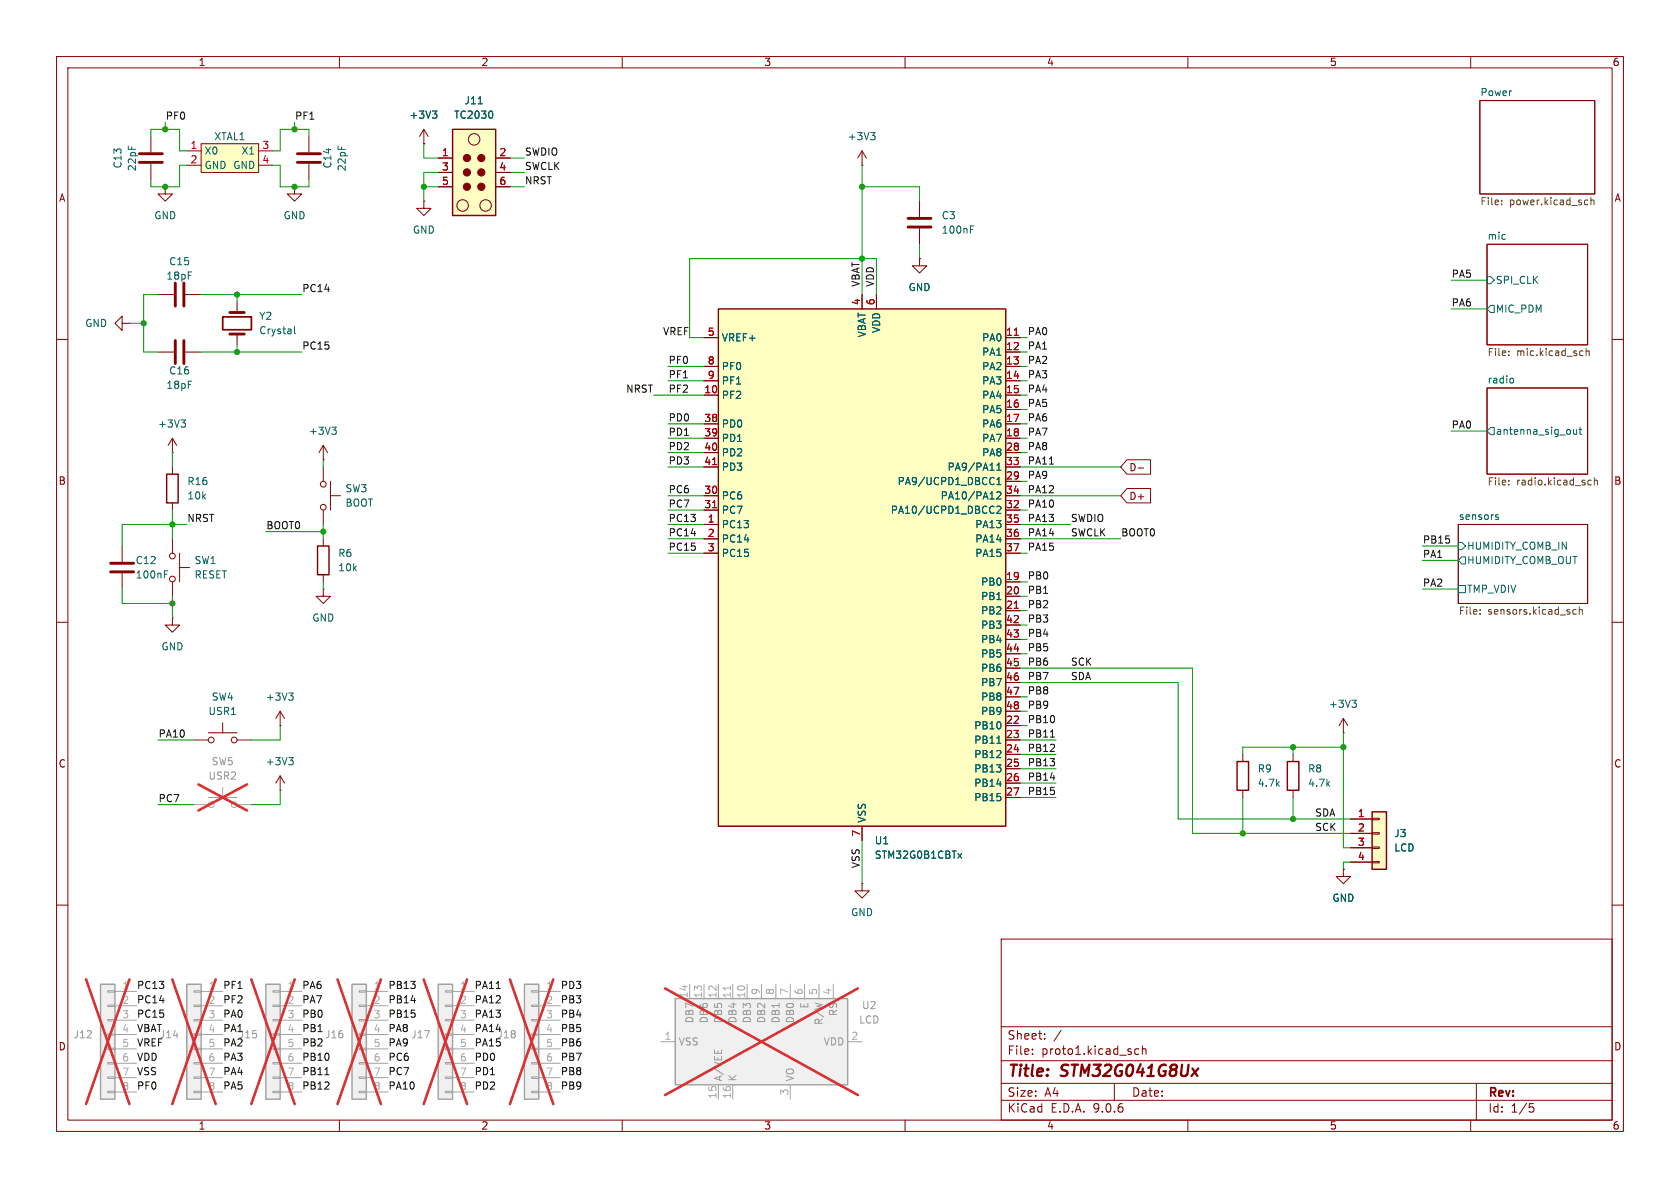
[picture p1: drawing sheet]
<svg xmlns="http://www.w3.org/2000/svg" width="297mm" height="210mm" viewBox="0 0 297 210" stroke-linecap="round" stroke-linejoin="round" font-family="sans-serif">
<g fill="none" stroke="#840000" stroke-width=".18">
<path d="M10 10h277v190h-277zM12 12h273v186h-273zM60 10v2M110 10v2M160 10v2M210 10v2M260 10v2M261.6 17.8h20.3v16.5h-20.3zM262.9 43.2h17.8v17.8h-17.8zM10 60h2M262.9 68.6h17.8v15.2h-17.8zM285 60h2"/>
<path d="M30.5 82.6v1.2M30.5 88.9v1.3M30.5 95.3v2.5M31.7 97.8v5.1M57.1 82.6v2.5M57.1 90.2v2.5M57.1 95.3v1.2M58.4 87.6h1.8M58.4 85.1v5.1M257.8 92.7h22.9v14h-22.9zM10 110h2M30.5 102.9v2.5"/>
<path d="M31.7 100.3h1.8M57.1 101.6v1.3M285 110h2M10 160h2M177 166h108v32h-108zM285 160h2M60 198v2M110 198v2M160 198v2M177 194.5h108M177 191.5h108M177 187.5h108"/>
<path d="M177 181.5h108M182.5 186.3v.1M182.5 185.5v.1M184.7 183.6v.1M184.7 182.8v.1M187.6 182.1l-1.3 2M197 191.5v3M201.3 185.5l-.4-.1-.3 .3v.4l.1 .2h.6M202 185.5l.2-.1 .3 .1 .1 .9M202 184.9v1.5M210 198v2M260 198v2"/>
<path d="M261 191.5v6.5M270.4 195.1h.7M270.5 195.7h.4l.3 .3-.2 .5-.5 .1"/>
<circle cx="30.5" cy="98.3" r=".51"/>
<circle cx="57.2" cy="89.7" r=".51"/>
<circle cx="57.2" cy="85.6" r=".51"/>
<circle cx="30.5" cy="102.4" r=".51"/>
</g>
<g fill="none" stroke="#006464" stroke-width=".18">
<path d="M262.9 48.9h.6l.7 .6-.7 .7h-.6zM263.5 54h.7v1.2h-.7l-.6-.6zM263.5 75.6h.7v1.2h-.7l-.6-.6zM267.3 66.9l.3 .2v.4l-.3 .2M278.2 75.9v.8l.3 .1 .2-.1M278.7 75.9v.9M279.1 75.9h.5M279.3 75.5v1.1l.3 .2M257.8 95.9h.6l.7 .6-.7 .7h-.6zM257.8 99.1l.6-.7h.7v1.3h-.7zM264.4 91.4l.5 .2v.2h-.4M264.4 91h.5"/>
<path d="M257.8 103.5h1.3v1.3h-1.3z"/>
</g>
<g fill="none" stroke="#725600" stroke-width=".18">
<path d="M265.5 36.1v.1M265.5 35.4v.1M280.3 35.4h.4M280.7 36.1l-.4 .1M281.3 35.5l.1-.1h.3l.1 .8M281.3 34.9v1.3M266.7 62.1v.1M266.7 62.7v.2M279.5 62l.4 .1M279.9 62.8l-.4 .1M280.4 62.1l.2-.1 .3 .1 .1 .8M280.4 61.6v1.3"/>
<path d="M266.7 85.6v.1M266.7 84.9v.2M280.8 85.7h.5M280.8 84.9h.5M281.9 85l.1-.1h.3l.1 .8M281.9 84.5v1.2M261.7 108.5v.1M261.7 107.8v.1M278 108.3l.3 .3 .4-.1M278.7 107.8l-.4-.1-.3 .3M279.2 107.9l.2-.2 .3 .1v.8M279.2 107.3v1.3"/>
</g>
<path d="M29.5 83.8h2v5.1h-2zM56.1 96.5h2.1v5.1h-2.1z" fill="none" stroke="#840000" stroke-width=".25"/>
<path d="M77.5 174h2.5v20.3h-2.5z" fill="#f0f0f0"/>
<path d="M77.5 174h2.5v20.3h-2.5z" fill="none" stroke="#a1a1a1" stroke-width=".25"/>
<g fill="none" stroke="#a1a1a1" stroke-width=".18">
<path d="M78.7 175.1h1.3v.3h-1.3zM78.7 177.7h1.3v.2h-1.3zM80 175.3h3.8M80 177.8h3.8M78.7 180.2h1.3v.3h-1.3zM78.7 182.8h1.3v.2h-1.3zM78.7 185.3h1.3v.2h-1.3zM78.7 187.8h1.3v.3h-1.3zM78.7 190.4h1.3v.2h-1.3zM78.7 192.9h1.3v.3h-1.3zM80 180.3h3.8M80 182.9h3.8"/>
<path d="M80 185.4h3.8M80 188h3.8M80 190.5h3.8M80 193h3.8"/>
</g>
<path d="M74.9 173.1l7.7 22.1M82.6 173.1l-7.7 22.1" fill="none" stroke="#e12e31" stroke-width=".46"/>
<path d="M227.6 134.6h2v5.1h-2z" fill="none" stroke="#840000" stroke-width=".25"/>
<path d="M228.6 133.4v1.2M228.6 139.7v1.3M237.5 129.5h.1M237.5 127l-.8 1.3M237.5 127l.8 1.3M237.5 127v2.5" fill="none" stroke="#840000" stroke-width=".18"/>
<path d="M239 123.8h.8l-.4 .5M239.5 124.3l.3 .2v.3l-.3 .2" fill="none" stroke="#006464" stroke-width=".18"/>
<path d="M242.6 143.5h2.5v10.2h-2.5z" fill="#ffffc2"/>
<path d="M218.7 134.6h2v5.1h-2zM242.6 143.5h2.5v10.2h-2.5z" fill="none" stroke="#840000" stroke-width=".25"/>
<g fill="none" stroke="#840000" stroke-width=".18">
<path d="M21.6 96.5v2.8M21.6 101.3v2.8M30.5 109.2v1.3h1.2l-1.2 1.3-1.3-1.3h1.3M30.5 109.2h.1M57.1 104.1v1.3h1.3l-1.3 1.3-1.2-1.3h1.2M57.1 104.1h.1M219.7 133.4v1.2M219.7 139.7v1.3M238.8 144.8h3.8M238.8 147.3h3.8M238.8 149.9h3.8M238.8 152.4h3.8"/>
<path d="M242.6 144.7h1.2v.2h-1.2zM242.6 147.2h1.2v.2h-1.2zM242.6 149.7h1.2v.3h-1.2zM242.6 152.3h1.2v.2h-1.2z"/>
</g>
<path d="M19.6 99.6h4M19.6 101.1h4" fill="none" stroke="#840000" stroke-width=".51"/>
<path d="M29.1 101.5h.4M29.1 100.9h.6" fill="none" stroke="#006464" stroke-width=".18"/>
<path d="M92.7 174h2.5v20.3h-2.5z" fill="#f0f0f0"/>
<path d="M92.7 174h2.5v20.3h-2.5z" fill="none" stroke="#a1a1a1" stroke-width=".25"/>
<g fill="none" stroke="#a1a1a1" stroke-width=".18">
<path d="M94 175.1h1.2v.3h-1.2zM94 177.7h1.2v.2h-1.2zM95.2 175.3h3.9M95.2 177.8h3.9M94 180.2h1.2v.3h-1.2zM94 182.8h1.2v.2h-1.2zM94 185.3h1.2v.2h-1.2zM94 187.8h1.2v.3h-1.2zM94 190.4h1.2v.2h-1.2zM94 192.9h1.2v.3h-1.2zM95.2 180.3h3.9M95.2 182.9h3.9"/>
<path d="M95.2 185.4h3.9M95.2 188h3.9M95.2 190.5h3.9M95.2 193h3.9"/>
</g>
<path d="M90.1 173.1l7.7 22.1M97.8 173.1l-7.7 22.1" fill="none" stroke="#e12e31" stroke-width=".46"/>
<path d="M24.6 28.7h4.1M24.6 27.2h4.1M52.6 28.7h4M52.6 27.2h4" fill="none" stroke="#840000" stroke-width=".51"/>
<g fill="none" stroke="#840000" stroke-width=".18">
<path d="M26.7 24.1v2.8M26.7 29v2.8M52.1 33v1.3h1.2l-1.2 1.3-1.3-1.3h1.3M52.1 33h.1M54.6 24.1v2.8M54.6 29v2.8M74.9 25.4h.1M74.9 35.6v1.2h1.3l-1.3 1.3-1.2-1.3h1.2M74.9 35.6h.1M74.9 22.9l-.7 1.2M74.9 22.9l.8 1.2M74.9 22.9v2.5"/>
<path d="M237.5 153.7v1.2h1.3l-1.3 1.3-1.3-1.3h1.3M237.5 153.7h.1"/>
</g>
<path d="M76.4 19.6h.8l-.4 .5M77 20.1l.2 .3v.3l-.2 .2" fill="none" stroke="#006464" stroke-width=".18"/>
<path d="M80 22.9h7.6v15.2h-7.6z" fill="#ffffc2"/>
<path d="M80 22.9h7.6v15.2h-7.6z" fill="none" stroke="#840000" stroke-width=".25"/>
<g fill="none" stroke="#840000" stroke-width=".18">
<path d="M77.5 27.9h2.5M77.5 30.5h2.5M77.5 33h2.5M87.6 27.9h2.6M87.6 30.5h2.6M87.6 33h2.6"/>
<circle cx="81.8" cy="36.3" r="1.02"/>
<circle cx="83.8" cy="24.6" r="1.02"/>
<circle cx="85.9" cy="36.3" r="1.02"/>
</g>
<g fill="#840000" stroke="#840000" stroke-width=".18">
<circle cx="82.5" cy="27.9" r=".63"/>
<circle cx="82.5" cy="30.5" r=".63"/>
<circle cx="82.5" cy="33" r=".63"/>
<circle cx="85.1" cy="27.9" r=".63"/>
<circle cx="85.1" cy="30.5" r=".63"/>
<circle cx="85.1" cy="33" r=".63"/>
</g>
<path d="M84.5 18.4h.8M87 19.8l.1 .3-.1 .7" fill="none" stroke="#006464" stroke-width=".18"/>
<path d="M17.8 174h2.5v20.3h-2.5z" fill="#f0f0f0"/>
<path d="M17.8 174h2.5v20.3h-2.5z" fill="none" stroke="#a1a1a1" stroke-width=".25"/>
<g fill="none" stroke="#a1a1a1" stroke-width=".18">
<path d="M39.4 139.2v1.8M34.3 142.2h2.5M36.8 141h5.1M41.9 142.2h2.5M19 175.1h1.3v.3h-1.3zM19 177.7h1.3v.2h-1.3zM20.3 175.3h3.8M20.3 177.8h3.8M19 180.2h1.3v.3h-1.3zM19 182.8h1.3v.2h-1.3zM19 185.3h1.3v.2h-1.3zM19 187.8h1.3v.3h-1.3z"/>
<path d="M19 190.4h1.3v.2h-1.3zM19 192.9h1.3v.3h-1.3zM20.3 180.3h3.8M20.3 182.9h3.8M20.3 185.4h3.8M20.3 188h3.8M20.3 190.5h3.8M20.3 193h3.8"/>
<circle cx="37.3" cy="142.2" r=".51"/>
<circle cx="41.4" cy="142.2" r=".51"/>
</g>
<path d="M35.1 138.7l8.6 4.6M43.7 138.7l-8.6 4.6M15.2 173.1l7.7 22.1M22.9 173.1l-7.7 22.1" fill="none" stroke="#e12e31" stroke-width=".46"/>
<path d="M49.5 139.7h.1M49.5 137.2l-.7 1.2M49.5 137.2l.8 1.2M49.5 137.2v2.5" fill="none" stroke="#840000" stroke-width=".18"/>
<path d="M51 133.9h.8l-.4 .5M51.6 134.4l.2 .3v.3l-.2 .2" fill="none" stroke="#006464" stroke-width=".18"/>
<path d="M47 174h2.5v20.3h-2.5z" fill="#f0f0f0"/>
<path d="M47 174h2.5v20.3h-2.5z" fill="none" stroke="#a1a1a1" stroke-width=".25"/>
<g fill="none" stroke="#a1a1a1" stroke-width=".18">
<path d="M48.3 175.1h1.2v.3h-1.2zM48.3 177.7h1.2v.2h-1.2zM49.5 175.3h3.8M49.5 177.8h3.8M48.3 180.2h1.2v.3h-1.2zM48.3 182.8h1.2v.2h-1.2zM48.3 185.3h1.2v.2h-1.2zM48.3 187.8h1.2v.3h-1.2zM48.3 190.4h1.2v.2h-1.2zM48.3 192.9h1.2v.3h-1.2zM49.5 180.3h3.8M49.5 182.9h3.8"/>
<path d="M49.5 185.4h3.8M49.5 188h3.8M49.5 190.5h3.8M49.5 193h3.8"/>
</g>
<path d="M44.4 173.1l7.7 22.1M52.1 173.1l-7.7 22.1" fill="none" stroke="#e12e31" stroke-width=".46"/>
<path d="M160.5 38.6h4.1M160.5 40.1h4.1" fill="none" stroke="#840000" stroke-width=".51"/>
<path d="M162.6 35.6v2.8M162.6 40.4v2.8" fill="none" stroke="#840000" stroke-width=".18"/>
<path d="M171.6 39.9h.6M171.6 40.6h.4" fill="none" stroke="#006464" stroke-width=".18"/>
<path d="M33 174h2.6v20.3h-2.6z" fill="#f0f0f0"/>
<path d="M33 174h2.6v20.3h-2.6z" fill="none" stroke="#a1a1a1" stroke-width=".25"/>
<g fill="none" stroke="#a1a1a1" stroke-width=".18">
<path d="M34.3 175.1h1.3v.3h-1.3zM34.3 177.7h1.3v.2h-1.3zM35.6 175.3h3.8M35.6 177.8h3.8M34.3 180.2h1.3v.3h-1.3zM34.3 182.8h1.3v.2h-1.3zM34.3 185.3h1.3v.2h-1.3zM34.3 187.8h1.3v.3h-1.3zM34.3 190.4h1.3v.2h-1.3zM34.3 192.9h1.3v.3h-1.3zM35.6 180.3h3.8M35.6 182.9h3.8"/>
<path d="M35.6 185.4h3.8M35.6 188h3.8M35.6 190.5h3.8M35.6 193h3.8"/>
</g>
<path d="M30.5 173.1l7.6 22.1M38.1 173.1l-7.6 22.1" fill="none" stroke="#e12e31" stroke-width=".46"/>
<path d="M162.6 45.7v1.3h1.2l-1.2 1.3-1.3-1.3h1.3M162.6 45.7h.1" fill="none" stroke="#840000" stroke-width=".18"/>
<path d="M62.2 174h2.6v20.3h-2.6z" fill="#f0f0f0"/>
<path d="M62.2 174h2.6v20.3h-2.6z" fill="none" stroke="#a1a1a1" stroke-width=".25"/>
<g fill="none" stroke="#a1a1a1" stroke-width=".18">
<path d="M63.5 175.1h1.3v.3h-1.3zM63.5 177.7h1.3v.2h-1.3zM64.8 175.3h3.8M64.8 177.8h3.8M63.5 180.2h1.3v.3h-1.3zM63.5 182.8h1.3v.2h-1.3zM63.5 185.3h1.3v.2h-1.3zM63.5 187.8h1.3v.3h-1.3zM63.5 190.4h1.3v.2h-1.3zM63.5 192.9h1.3v.3h-1.3zM64.8 180.3h3.8M64.8 182.9h3.8"/>
<path d="M64.8 185.4h3.8M64.8 188h3.8M64.8 190.5h3.8M64.8 193h3.8"/>
</g>
<path d="M59.7 173.1l7.6 22.1M67.3 173.1l-7.6 22.1" fill="none" stroke="#e12e31" stroke-width=".46"/>
<path d="M21.6 57.2v-1.3l-1.3 1.3 1.3 1.2v-1.2h1.3M22.9 57.2h.1" fill="none" stroke="#840000" stroke-width=".18"/>
<path d="M35.6 25.4h10.1v5.1h-10.1z" fill="#ffffc2"/>
<g fill="none" stroke="#840000" stroke-width=".18">
<path d="M33 26.7h2.6M33 29.2h2.6M35.6 25.4h10.1v5.1h-10.1zM45.7 26.7h2.6M45.7 29.2h2.6M152.4 29.2h.1M152.4 26.7l-.8 1.2M152.4 26.7l.8 1.2M152.4 26.7v2.5M27.9 52.1h2.8M32.8 52.1h2.8M41.9 53.3v1.9"/>
<path d="M41.9 59.1v1.9"/>
</g>
<path d="M31 50v4.1M32.5 50v4.1M40.6 59.1h2.6M40.6 55.2h2.6" fill="none" stroke="#840000" stroke-width=".51"/>
<path d="M39.4 56h5v2.3h-5z" fill="none" stroke="#840000" stroke-width=".3"/>
<path d="M153.9 23.4h.8l-.4 .5M154.5 23.9l.2 .3v.3l-.2 .2M52.1 57.7v1.1l.1 .2" fill="none" stroke="#006464" stroke-width=".18"/>
<path d="M127 54.6h50.8v91.5h-50.8z" fill="#ffffc2"/>
<path d="M127 54.6h50.8v91.5h-50.8z" fill="none" stroke="#840000" stroke-width=".25"/>
<g fill="none" stroke="#840000" stroke-width=".18">
<path d="M29.2 33v1.3h1.3l-1.3 1.3-1.3-1.3h1.3M29.2 33h.1M124.5 59.7h2.5M152.4 52.1v2.5M154.9 52.1v2.5M177.8 59.7h2.5M124.5 64.8h2.5M124.5 67.3h2.5M124.5 69.9h2.5M124.5 74.9h2.5M124.5 77.5h2.5M177.8 64.8h2.5"/>
<path d="M177.8 67.3h2.5M177.8 69.9h2.5M177.8 74.9h2.5M177.8 77.5h2.5M177.8 62.2h2.5M177.8 72.4h2.5M124.5 80h2.5M124.5 82.6h2.5M124.5 87.6h2.5M124.5 90.2h2.5M124.5 92.7h2.5M124.5 95.3h2.5"/>
<path d="M124.5 97.8h2.5M177.8 80h2.5M177.8 82.6h2.5M177.8 87.6h2.5M177.8 90.2h2.5M177.8 92.7h2.5M177.8 95.3h2.5M177.8 97.8h2.5M177.8 85.1h2.5M177.8 102.9h2.5M177.8 105.4h2.5M177.8 108h2.5"/>
<path d="M177.8 110.5h2.5M177.8 113h2.5M177.8 115.6h2.5M177.8 118.1h2.5M177.8 120.7h2.5M177.8 123.2h2.5M177.8 125.7h2.5M177.8 128.3h2.5M177.8 130.8h2.5M177.8 133.4h2.5M177.8 135.9h2.5M177.8 138.4h2.5"/>
<path d="M152.4 146.1v2.5M177.8 141h2.5"/>
</g>
<path d="M179.3 59.3h.7M126 82.1h.7M126 89.8h.7M179.3 107.5h.7" fill="none" stroke="#a90000" stroke-width=".18"/>
<g fill="none" stroke="#006464" stroke-width=".18">
<path d="M175.5 84.4l.2 .1M175.7 89.5v.1M175.7 85.5l-.2 .2M175.7 90.6v.1M176.2 83.1h.7M176.2 82.2l.4-.3v1.2M176.2 84.8l.4-.4v1.3M176.2 85.7h.7M176.2 87.1l.5-.2 .2 .4-.7 .9h.7M176.2 89.6l.5-.1 .2 .3-.7 .9h.7M176.2 131.4h.7M169.3 150.9l.7 .8"/>
<path d="M170 150.9l-.7 .8"/>
</g>
<path d="M119.4 176.5h30.5v15.3h-30.5z" fill="#f0f0f0"/>
<path d="M119.4 176.5h30.5v15.3h-30.5z" fill="none" stroke="#a1a1a1" stroke-width=".25"/>
<g fill="none" stroke="#a1a1a1" stroke-width=".18">
<path d="M121.9 174v2.5M124.5 174v2.5M127 174v2.5M129.5 174v2.5M132.1 174v2.5M134.6 174v2.5M137.2 174v2.5M139.7 174v2.5M142.2 174v2.5M144.8 174v2.5M147.3 174v2.5M116.8 184.2h2.6"/>
<path d="M127 191.8v2.5M129.5 191.8v2.5M139.7 191.8v2.5M149.9 184.2h2.5"/>
</g>
<path d="M129.1 174.3v.7" fill="none" stroke="#aaa" stroke-width=".18"/>
<path d="M117.6 174.7l34.1 18.9M151.7 174.7l-34.1 18.9" fill="none" stroke="#e12e31" stroke-width=".46"/>
<g fill="none" stroke="#840000" stroke-width=".18">
<path d="M74.9 25.4h.1M77.5 27.9h2.5M77.5 30.5h2.5M77.5 33h2.5M87.6 27.9h2.6M87.6 30.5h2.6M87.6 33h2.6M124.5 59.7h2.5M152.4 52.1v2.5M154.9 52.1v2.5M162.6 45.7h.1M177.8 59.7h2.5"/>
<path d="M27.9 62.2h2.8M30.5 77.5l-.8 1.2M30.5 77.5l.7 1.2M30.5 77.5v2.5M32.8 62.2h2.8M57.1 78.7l-.7 1.3M57.1 78.7l.8 1.3M57.1 78.7v2.6M124.5 64.8h2.5M124.5 67.3h2.5M124.5 69.9h2.5M124.5 74.9h2.5"/>
<path d="M124.5 77.5h2.5M177.8 62.2h2.5M177.8 64.8h2.5M177.8 67.3h2.5M177.8 69.9h2.5M177.8 74.9h2.5M177.8 77.5h2.5M177.8 72.4h2.5M30.5 80h.1M57.1 81.3h.1M124.5 80h2.5M124.5 82.6h2.5"/>
<path d="M124.5 87.6h2.5M124.5 90.2h2.5M124.5 92.7h2.5M124.5 95.3h2.5M124.5 97.8h2.5M177.8 80h2.5M177.8 82.6h2.5M177.8 87.6h2.5M177.8 90.2h2.5M177.8 92.7h2.5M177.8 95.3h2.5M177.8 97.8h2.5"/>
<path d="M177.8 85.1h2.5M199.2 81.3h4.2v2.5h-4.2l-1.1-1.2zM199.2 86.4h4.2v2.5h-4.2l-1.1-1.3zM201.2 82.7h1M177.8 102.9h2.5M177.8 105.4h2.5M177.8 108h2.5M177.8 110.5h2.5M177.8 113h2.5M177.8 115.6h2.5M177.8 118.1h2.5M34.3 130.8h2.5"/>
<path d="M36.8 129.5h5.1M39.4 127.8v1.7M41.9 130.8h2.5M49.5 128.3h.1M49.5 125.7l-.7 1.3M49.5 125.7l.8 1.3M49.5 125.7v2.6M177.8 130.8h2.5M177.8 120.7h2.5M177.8 123.2h2.5M177.8 125.7h2.5M177.8 128.3h2.5"/>
<path d="M177.8 133.4h2.5M177.8 135.9h2.5M177.8 138.4h2.5M152.4 156.2v1.3h1.3l-1.3 1.3-1.3-1.3h1.3M152.4 156.2h.1M152.4 146.1v2.5M177.8 141h2.5M237.5 153.7h.1M238.8 144.8h3.8M238.8 147.3h3.8M238.8 149.9h3.8M238.8 152.4h3.8"/>
<circle cx="37.3" cy="130.8" r=".51"/>
<circle cx="41.4" cy="130.8" r=".51"/>
</g>
<path d="M31 60.2v4.1M32.5 60.2v4.1" fill="none" stroke="#840000" stroke-width=".51"/>
<g fill="none" stroke="#006464" stroke-width=".18">
<path d="M76.4 19.6h.8l-.4 .5M84.5 18.4h.8M87 19.8l.1 .3-.1 .7M77 20.1l.2 .3v.3l-.2 .2M32 74.2h.8l-.4 .5M32.5 74.7l.3 .3v.3l-.3 .2M58.7 75.5h.7l-.4 .5M59.2 76l.2 .2v.3l-.2 .3M175.5 84.4l.2 .1M175.7 89.5v.1M175.7 85.5l-.2 .2M175.7 90.6v.1"/>
<path d="M176.2 83.1h.7M176.2 82.2l.4-.3v1.2M176.2 84.8l.4-.4v1.3M176.2 85.7h.7M176.2 87.1l.5-.2 .2 .4-.7 .9h.7M176.2 89.6l.5-.1 .2 .3-.7 .9h.7M51 122.5h.8l-.4 .5M51.6 123l.2 .2v.3l-.2 .3M176.2 131.4h.7M169.3 150.9l.7 .8M170 150.9l-.7 .8"/>
</g>
<path d="M185.5 82h.7M185.7 130.3h.7M87.7 174.7h.8M57.4 190h.8" fill="none" stroke="#0f0f0f" stroke-width=".18"/>
<g fill="none" stroke="#009600" stroke-width=".18">
<path d="M26.7 24.1v-1.2h5v3.8h1.3M29.2 21.6v1.3M33 29.2h-1.3v3.8h-5v-1.2M48.3 29.2h1.2v3.8h5.1v-1.2M52.1 21.6v1.3M54.6 24.1v-1.2h-5.1v3.8h-1.2M74.9 33h2.6M74.9 25.4v2.5h2.6M77.5 30.5h-2.6v5.1M90.2 33h2.5M90.2 27.9h2.5M90.2 30.5h2.5"/>
<path d="M152.4 33h10.2v2.6M152.4 29.2v22.9M22.9 57.2h2.5M27.9 52.1h-2.5v10.1h2.5M35.6 52.1h17.7M41.9 52.1v1.2M154.9 52.1v-6.4h-33v14h2.6M162.6 43.2v2.5M180.3 59.7h1.3M256.5 49.5h6.4M256.5 54.6h6.4M35.6 62.2h17.7"/>
<path d="M41.9 61v1.2M115.6 69.9h8.9M118.1 77.5h6.4M118.1 67.3h6.4M118.1 64.8h6.4M118.1 74.9h6.4M180.3 62.2h1.3M180.3 77.5h1.3M180.3 72.4h1.3M180.3 67.3h1.3M180.3 64.8h1.3M180.3 69.9h1.3"/>
<path d="M180.3 74.9h1.3M256.5 76.2h6.4M30.5 80v2.6M30.5 90.2v5.1M33 92.7h-11.4v3.8M47 94h10.1M57.1 81.3v1.3M57.1 92.7v2.6M118.1 95.3h6.4M118.1 92.7h6.4M118.1 80h6.4M118.1 87.6h6.4"/>
<path d="M118.1 82.6h6.4M118.1 90.2h6.4M118.1 97.8h6.4M180.3 85.1h1.3M180.3 95.3h17.8M180.3 92.7h8.9M180.3 80h1.3M180.3 87.6h17.8M180.3 82.6h17.8M180.3 90.2h1.3M180.3 97.8h1.3M251.5 96.5h6.3"/>
<path d="M251.5 99.1h6.3M21.6 104.1v2.6h8.9M30.5 105.4v3.8M57.1 102.9v1.2M180.3 118.1h30.5v29.2h28M180.3 110.5h1.3M180.3 113h1.3M180.3 105.4h1.3M180.3 108h1.3M180.3 115.6h1.3M180.3 102.9h1.3M251.5 104.1h6.3"/>
<path d="M27.9 130.8h6.4M49.5 128.3v2.5h-5.1M49.5 139.7v2.5h-5.1M180.3 120.7h28v24.1h30.5M180.3 130.8h6.4M180.3 123.2h1.3M180.3 135.9h6.4M180.3 128.3h1.3M180.3 133.4h6.4M180.3 125.7h1.3M180.3 138.4h6.4M228.6 132.1v1.3"/>
<path d="M237.5 129.5v20.4h1.3M237.5 132.1h-17.8v1.3M27.9 142.2h6.4M152.4 148.6v7.6M180.3 141h6.4M219.7 141v6.3M228.6 141v3.8M238.8 152.4h-1.3v1.3"/>
</g>
<path d="M179.3 59.3h.7M126 82.1h.7M126 89.8h.7M179.3 107.5h.7" fill="none" stroke="#a90000" stroke-width=".18"/>
<g fill="#009600" stroke="#009600" stroke-width=".18">
<circle cx="219.7" cy="147.3" r=".46"/>
<circle cx="228.6" cy="144.8" r=".46"/>
<circle cx="228.6" cy="132.1" r=".46"/>
<circle cx="237.5" cy="132.1" r=".46"/>
<circle cx="41.9" cy="62.2" r=".46"/>
<circle cx="30.5" cy="106.7" r=".46"/>
<circle cx="30.5" cy="92.7" r=".46"/>
<circle cx="57.1" cy="94" r=".46"/>
<circle cx="52.1" cy="22.9" r=".46"/>
<circle cx="52.1" cy="33" r=".46"/>
<circle cx="74.9" cy="33" r=".46"/>
<circle cx="152.4" cy="45.7" r=".46"/>
<circle cx="152.4" cy="33" r=".46"/>
<circle cx="41.9" cy="52.1" r=".46"/>
<circle cx="29.2" cy="33" r=".46"/>
<circle cx="25.4" cy="57.2" r=".46"/>
<circle cx="29.2" cy="22.9" r=".46"/>
</g>
<g font-size="2.8" fill="#840000">
<text x="178" y="190.9">Title:</text>
<text x="187.7" y="190.9">STM32G041G8Ux</text>
</g>
<g font-size="2.1" fill="#840000">
<text x="178" y="184">Sheet:</text>
<text x="178" y="186.7">File:</text>
<text x="184.1" y="186.7">proto1.kicad_sch</text>
<text x="178" y="196.9">KiCad</text>
<text x="178" y="194.1">Size:</text>
<text x="184.7" y="194.1">A4</text>
<text x="185.7" y="196.9">E.D.A.</text>
<text x="193.3" y="196.9">9.0.6</text>
<text x="200" y="194.1">Date:</text>
<text x="263" y="194.3">Rev:</text>
<text x="263" y="196.9">Id:</text>
<text x="267.1" y="196.9">1/5</text>
</g>
<g font-size="1.8" fill="#840000">
<text x="35" y="11.9">1</text>
<text x="85" y="11.9">2</text>
<text x="135" y="11.9">3</text>
<text x="185" y="11.9">4</text>
<text x="235" y="11.9">5</text>
<text x="285" y="11.9">6</text>
<text x="10.3" y="35.9">A</text>
<text x="285.3" y="35.9">A</text>
<text x="199.5" y="83.5">D-</text>
<text x="10.3" y="85.9">B</text>
<text x="199.5" y="88.6">D+</text>
<text x="285.3" y="85.9">B</text>
<text x="10.3" y="135.9">C</text>
<text x="285.3" y="135.9">C</text>
<text x="10.3" y="185.9">D</text>
<text x="285.3" y="185.9">D</text>
<text x="35" y="199.9">1</text>
<text x="85" y="199.9">2</text>
<text x="135" y="199.9">3</text>
<text x="185" y="199.9">4</text>
<text x="235" y="199.9">5</text>
<text x="285" y="199.9">6</text>
</g>
<g font-size="1.8" fill="#006464">
<text x="261.6" y="17.1">Power</text>
<text x="72.3" y="21.2">+3V3</text>
<text x="80.2" y="21.2">TC2030</text>
<text x="82" y="18.6">J11</text>
<text x="21.7" y="29.9" transform="rotate(-90 21.7 29.9)">C13</text>
<text x="36.1" y="27.5">X0</text>
<text x="37.8" y="25">XTAL1</text>
<text x="42.6" y="27.5">X1</text>
<text x="58.8" y="29.9" transform="rotate(-90 58.8 29.9)">C14</text>
<text x="149.8" y="25">+3V3</text>
<text x="24.2" y="30.4" transform="rotate(-90 24.2 30.4)">22pF</text>
<text x="36.1" y="30.1">GND GND</text>
<text x="61.3" y="30.4" transform="rotate(-90 61.3 30.4)">22pF</text>
<text x="27.2" y="39">GND</text>
<text x="50" y="39">GND</text>
<text x="72.9" y="41.5">GND</text>
<text x="166.4" y="39">C3</text>
<text x="166.4" y="41.5">100nF</text>
<text x="29.8" y="47.1">C15</text>
<text x="262.9" y="42.5">mic</text>
<text x="29.3" y="49.6">18pF</text>
<text x="160.5" y="51.7">GND</text>
<text x="264.4" y="50.4">SPI_CLK</text>
<text x="15" y="58">GND</text>
<text x="45.7" y="56.7">Y2</text>
<text x="45.7" y="59.3">Crystal</text>
<text x="153.3" y="59.7" transform="rotate(-90 153.3 59.7)">VBAT</text>
<text x="155.8" y="58.9" transform="rotate(-90 155.8 58.9)">VDD</text>
<text x="264.4" y="55.5">MIC_PDM</text>
<text x="127.5" y="60.6">VREF+</text>
<text x="127.5" y="65.6">PF0</text>
<text x="173.5" y="60.6">PA0</text>
<text x="173.5" y="63.1">PA1</text>
<text x="173.5" y="65.6">PA2</text>
<text x="29.3" y="68.9">18pF</text>
<text x="29.8" y="66.4">C16</text>
<text x="127.5" y="68.2">PF1</text>
<text x="127.5" y="70.7">PF2</text>
<text x="173.5" y="68.2">PA3</text>
<text x="173.5" y="70.7">PA4</text>
<text x="262.9" y="67.9">radio</text>
<text x="27.8" y="75.8">+3V3</text>
<text x="54.5" y="77.1">+3V3</text>
<text x="127.5" y="75.8">PD0</text>
<text x="173.5" y="73.3">PA5</text>
<text x="173.5" y="75.8">PA6</text>
<text x="264.4" y="77.1">antenna_sig_out</text>
<text x="127.5" y="78.3">PD1</text>
<text x="127.5" y="80.9">PD2</text>
<text x="127.5" y="83.4">PD3</text>
<text x="167.4" y="83.4">PA9/PA11</text>
<text x="173.5" y="78.3">PA7</text>
<text x="173.5" y="80.9">PA8</text>
<text x="33" y="88.5">10k</text>
<text x="33" y="86">R16</text>
<text x="61" y="87.2">SW3</text>
<text x="61" y="89.8">BOOT</text>
<text x="127.5" y="88.5">PC6</text>
<text x="158.6" y="86">PA9/UCPD1_DBCC1</text>
<text x="166.2" y="88.5">PA10/PA12</text>
<text x="127.5" y="91">PC7</text>
<text x="127.5" y="93.6">PC13</text>
<text x="157.4" y="91">PA10/UCPD1_DBCC2</text>
<text x="172.3" y="93.6">PA13</text>
<text x="257.8" y="92">sensors</text>
<text x="23.9" y="99.9">C12</text>
<text x="34.3" y="99.9">SW1</text>
<text x="59.7" y="98.7">R6</text>
<text x="59.7" y="101.2">10k</text>
<text x="127.5" y="96.1">PC14</text>
<text x="127.5" y="98.7">PC15</text>
<text x="172.3" y="96.1">PA14</text>
<text x="172.3" y="98.7">PA15</text>
<text x="259.3" y="97.4">HUMIDITY_COMB_IN</text>
<text x="259.3" y="99.9">HUMIDITY_COMB_OUT</text>
<text x="23.9" y="102.5">100nF</text>
<text x="34.3" y="102.5">RESET</text>
<text x="173.3" y="103.7">PB0</text>
<text x="173.3" y="106.3">PB1</text>
<text x="259.3" y="105">TMP_VDIV</text>
<text x="55.1" y="110.1">GND</text>
<text x="173.3" y="108.8">PB2</text>
<text x="173.3" y="111.4">PB3</text>
<text x="173.3" y="113.9">PB4</text>
<text x="28.4" y="115.2">GND</text>
<text x="173.3" y="116.4">PB5</text>
<text x="173.3" y="119">PB6</text>
<text x="37.3" y="124.1">SW4</text>
<text x="46.9" y="124.1">+3V3</text>
<text x="173.3" y="121.5">PB7</text>
<text x="173.3" y="124.1">PB8</text>
<text x="234.8" y="125.3">+3V3</text>
<text x="36.8" y="126.6">USR1</text>
<text x="172.1" y="129.1">PB10</text>
<text x="172.1" y="131.7">PB11</text>
<text x="173.3" y="126.6">PB9</text>
<text x="46.9" y="135.5">+3V3</text>
<text x="172.1" y="134.2">PB12</text>
<text x="172.1" y="136.8">PB13</text>
<text x="222.3" y="136.8">R9</text>
<text x="231.1" y="136.8">R8</text>
<text x="172.1" y="139.3">PB14</text>
<text x="172.1" y="141.8">PB15</text>
<text x="222.3" y="139.3">4.7k</text>
<text x="231.1" y="139.3">4.7k</text>
<text x="153.3" y="145.5" transform="rotate(-90 153.3 145.5)">VSS</text>
<text x="154.6" y="149.5">U1</text>
<text x="246.4" y="148.2">J3</text>
<text x="154.6" y="152">STM32G0B1CBTx</text>
<text x="246.4" y="150.7">LCD</text>
<text x="235.5" y="159.6">GND</text>
<text x="150.4" y="162.2">GND</text>
</g>
<g font-size="1.8" fill="#0f0f0f">
<text x="29.2" y="21.2">PF0</text>
<text x="52.1" y="21.2">PF1</text>
<text x="92.7" y="27.6">SWDIO</text>
<text x="92.7" y="30.1">SWCLK</text>
<text x="92.7" y="32.7">NRST</text>
<text x="53.3" y="51.7">PC14</text>
<text x="152.1" y="50.8" transform="rotate(-90 152.1 50.8)">VBAT</text>
<text x="154.6" y="50.8" transform="rotate(-90 154.6 50.8)">VDD</text>
<text x="256.5" y="49.2">PA5</text>
<text x="117.1" y="59.3">VREF</text>
<text x="181.6" y="59.3">PA0</text>
<text x="256.5" y="54.3">PA6</text>
<text x="53.3" y="61.9">PC15</text>
<text x="118.1" y="64.4">PF0</text>
<text x="181.6" y="61.9">PA1</text>
<text x="181.6" y="64.4">PA2</text>
<text x="110.6" y="69.5">NRST</text>
<text x="118.1" y="67">PF1</text>
<text x="118.1" y="69.5">PF2</text>
<text x="181.6" y="69.5">PA4</text>
<text x="181.6" y="67">PA3</text>
<text x="118.1" y="74.6">PD0</text>
<text x="118.1" y="77.1">PD1</text>
<text x="181.6" y="74.6">PA6</text>
<text x="181.6" y="72">PA5</text>
<text x="181.6" y="77.1">PA7</text>
<text x="256.5" y="75.9">PA0</text>
<text x="118.1" y="82.2">PD3</text>
<text x="118.1" y="79.7">PD2</text>
<text x="181.6" y="79.7">PA8</text>
<text x="181.6" y="82.2">PA11</text>
<text x="118.1" y="87.3">PC6</text>
<text x="118.1" y="89.8">PC7</text>
<text x="181.6" y="89.8">PA10</text>
<text x="181.6" y="84.7">PA9</text>
<text x="181.6" y="87.3">PA12</text>
<text x="33" y="92.4">NRST</text>
<text x="47" y="93.6">BOOT0</text>
<text x="118.1" y="94.9">PC14</text>
<text x="118.1" y="92.4">PC13</text>
<text x="181.6" y="94.9">PA14</text>
<text x="181.6" y="92.4">PA13</text>
<text x="189.2" y="94.9">SWCLK</text>
<text x="189.2" y="92.4">SWDIO</text>
<text x="198.1" y="94.9">BOOT0</text>
<text x="118.1" y="97.4">PC15</text>
<text x="181.6" y="97.4">PA15</text>
<text x="251.5" y="98.7">PA1</text>
<text x="251.5" y="96.2">PB15</text>
<text x="181.6" y="107.6">PB2</text>
<text x="181.6" y="105.1">PB1</text>
<text x="181.6" y="102.5">PB0</text>
<text x="251.5" y="103.8">PA2</text>
<text x="181.6" y="112.7">PB4</text>
<text x="181.6" y="110.1">PB3</text>
<text x="181.6" y="117.8">PB6</text>
<text x="181.6" y="115.2">PB5</text>
<text x="189.2" y="117.8">SCK</text>
<text x="181.6" y="125.4">PB9</text>
<text x="181.6" y="120.3">PB7</text>
<text x="181.6" y="122.8">PB8</text>
<text x="189.2" y="120.3">SDA</text>
<text x="27.9" y="130.5">PA10</text>
<text x="181.6" y="127.9">PB10</text>
<text x="181.6" y="130.5">PB11</text>
<text x="181.6" y="135.5">PB13</text>
<text x="181.6" y="133">PB12</text>
<text x="27.9" y="141.9">PC7</text>
<text x="181.6" y="138.1">PB14</text>
<text x="181.6" y="140.6">PB15</text>
<text x="232.4" y="147">SCK</text>
<text x="232.4" y="144.4">SDA</text>
<text x="152.1" y="153.6" transform="rotate(-90 152.1 153.6)">VSS</text>
<text x="24.1" y="180">PC15</text>
<text x="24.1" y="177.5">PC14</text>
<text x="24.1" y="174.9">PC13</text>
<text x="39.4" y="177.5">PF2</text>
<text x="39.4" y="180">PA0</text>
<text x="39.4" y="174.9">PF1</text>
<text x="53.3" y="180">PB0</text>
<text x="53.3" y="174.9">PA6</text>
<text x="53.3" y="177.5">PA7</text>
<text x="68.6" y="177.5">PB14</text>
<text x="68.6" y="180">PB15</text>
<text x="68.6" y="174.9">PB13</text>
<text x="83.8" y="177.5">PA12</text>
<text x="83.8" y="174.9">PA11</text>
<text x="83.8" y="180">PA13</text>
<text x="99.1" y="177.5">PB3</text>
<text x="99.1" y="174.9">PD3</text>
<text x="99.1" y="180">PB4</text>
<text x="24.1" y="182.5">VBAT</text>
<text x="24.1" y="185.1">VREF</text>
<text x="28.2" y="183.7">J14</text>
<text x="39.4" y="185.1">PA2</text>
<text x="39.4" y="182.5">PA1</text>
<text x="42.1" y="183.7">J15</text>
<text x="53.3" y="185.1">PB2</text>
<text x="53.3" y="182.5">PB1</text>
<text x="57.4" y="183.7">J16</text>
<text x="68.6" y="185.1">PA9</text>
<text x="68.6" y="182.5">PA8</text>
<text x="83.8" y="185.1">PA15</text>
<text x="83.8" y="182.5">PA14</text>
<text x="87.8" y="183.7">J18</text>
<text x="99.1" y="185.1">PB6</text>
<text x="99.1" y="182.5">PB5</text>
<text x="24.1" y="190.2">VSS</text>
<text x="24.1" y="187.6">VDD</text>
<text x="39.4" y="187.6">PA3</text>
<text x="39.4" y="190.2">PA4</text>
<text x="53.3" y="190.2">PB11</text>
<text x="53.3" y="187.6">PB10</text>
<text x="68.6" y="187.6">PC6</text>
<text x="68.6" y="190.2">PC7</text>
<text x="83.8" y="187.6">PD0</text>
<text x="83.8" y="190.2">PD1</text>
<text x="99.1" y="190.2">PB8</text>
<text x="99.1" y="187.6">PB7</text>
<text x="24.1" y="192.7">PF0</text>
<text x="39.4" y="192.7">PA5</text>
<text x="53.3" y="192.7">PB12</text>
<text x="68.6" y="192.7">PA10</text>
<text x="83.8" y="192.7">PD2</text>
<text x="99.1" y="192.7">PB9</text>
</g>
<g font-size="1.8" fill="#a90000">
<text x="33.6" y="26.4">1</text>
<text x="33.6" y="29">2</text>
<text x="46.3" y="26.4">3</text>
<text x="46.3" y="29">4</text>
<text x="78" y="27.7">1</text>
<text x="88.2" y="27.7">2</text>
<text x="78" y="30.2">3</text>
<text x="78" y="32.8">5</text>
<text x="88.2" y="30.2">4</text>
<text x="88.2" y="32.8">6</text>
<text x="125" y="59.4">5</text>
<text x="152.1" y="54" transform="rotate(-90 152.1 54)">4</text>
<text x="154.7" y="54" transform="rotate(-90 154.7 54)">6</text>
<text x="177.8" y="59.4">11</text>
<text x="125" y="64.5">8</text>
<text x="177.8" y="62">12</text>
<text x="177.8" y="64.5">13</text>
<text x="124.4" y="69.6">10</text>
<text x="125" y="67.1">9</text>
<text x="177.8" y="67.1">14</text>
<text x="177.8" y="69.6">15</text>
<text x="124.4" y="74.7">38</text>
<text x="124.4" y="77.2">39</text>
<text x="177.8" y="72.1">16</text>
<text x="177.8" y="74.7">17</text>
<text x="177.8" y="77.2">18</text>
<text x="124.4" y="79.8">40</text>
<text x="124.4" y="82.3">41</text>
<text x="177.8" y="79.8">28</text>
<text x="177.8" y="82.3">33</text>
<text x="124.4" y="87.4">30</text>
<text x="124.4" y="89.9">31</text>
<text x="177.8" y="84.8">29</text>
<text x="177.8" y="87.4">34</text>
<text x="177.8" y="89.9">32</text>
<text x="125" y="92.5">1</text>
<text x="125" y="95">2</text>
<text x="177.8" y="92.5">35</text>
<text x="177.8" y="95">36</text>
<text x="125" y="97.5">3</text>
<text x="177.8" y="97.5">37</text>
<text x="177.8" y="102.6">19</text>
<text x="177.8" y="105.2">20</text>
<text x="177.8" y="107.7">21</text>
<text x="177.8" y="110.2">42</text>
<text x="177.8" y="112.8">43</text>
<text x="177.8" y="115.3">44</text>
<text x="177.8" y="117.9">45</text>
<text x="177.8" y="120.4">46</text>
<text x="177.8" y="122.9">47</text>
<text x="177.8" y="125.5">48</text>
<text x="177.8" y="128">22</text>
<text x="177.8" y="130.6">23</text>
<text x="177.8" y="133.1">24</text>
<text x="177.8" y="135.6">25</text>
<text x="177.8" y="138.2">26</text>
<text x="177.8" y="140.7">27</text>
<text x="152.1" y="148" transform="rotate(-90 152.1 148)">7</text>
<text x="240" y="144.5">1</text>
<text x="240" y="147.1">2</text>
<text x="240" y="149.6">3</text>
<text x="240" y="152.1">4</text>
</g>
<g font-size="1.8" fill="#725600">
<text x="261.6" y="36.6">File:</text>
<text x="266.8" y="36.6">power.kicad_sch</text>
<text x="262.9" y="63.3">File:</text>
<text x="268.1" y="63.3">mic.kicad_sch</text>
<text x="262.9" y="86.1">File:</text>
<text x="268.1" y="86.1">radio.kicad_sch</text>
<text x="257.8" y="109">File:</text>
<text x="263" y="109">sensors.kicad_sch</text>
</g>
<g font-size="1.8" fill="#989898">
<text x="37.3" y="135.5">SW5</text>
<text x="36.8" y="138">USR2</text>
<text x="143.1" y="178.4" transform="rotate(-90 143.1 178.4)">E</text>
<text x="148.2" y="179.7" transform="rotate(-90 148.2 179.7)">RS</text>
<text x="152.3" y="178.6">U2</text>
<text x="12.9" y="183.7">J12</text>
<text x="72.6" y="183.7">J17</text>
<text x="119.9" y="185">VSS</text>
<text x="122.8" y="181" transform="rotate(-90 122.8 181)">DB7</text>
<text x="125.3" y="181" transform="rotate(-90 125.3 181)">DB6</text>
<text x="127.9" y="181" transform="rotate(-90 127.9 181)">DB5</text>
<text x="130.4" y="181" transform="rotate(-90 130.4 181)">DB4</text>
<text x="132.9" y="181" transform="rotate(-90 132.9 181)">DB3</text>
<text x="135.5" y="181" transform="rotate(-90 135.5 181)">DB2</text>
<text x="138" y="181" transform="rotate(-90 138 181)">DB1</text>
<text x="140.6" y="181" transform="rotate(-90 140.6 181)">DB0</text>
<text x="145.5" y="185">VDD</text>
<text x="145.6" y="181.3" transform="rotate(-90 145.6 181.3)">R/W</text>
<text x="151.8" y="181.1">LCD</text>
<text x="127.9" y="191.3" transform="rotate(-90 127.9 191.3)">A/VEE</text>
<text x="130.4" y="191.3" transform="rotate(-90 130.4 191.3)">K</text>
<text x="140.6" y="191.3" transform="rotate(-90 140.6 191.3)">VO</text>
</g>
<g font-size="1.8" fill="#aaa">
<text x="21.5" y="175">1</text>
<text x="21.5" y="177.5">2</text>
<text x="36.8" y="175">1</text>
<text x="36.8" y="177.5">2</text>
<text x="50.7" y="175">1</text>
<text x="50.7" y="177.5">2</text>
<text x="66" y="175">1</text>
<text x="66" y="177.5">2</text>
<text x="81.2" y="175">1</text>
<text x="81.2" y="177.5">2</text>
<text x="96.4" y="175">1</text>
<text x="96.4" y="177.5">2</text>
<text x="121.7" y="176.6" transform="rotate(-90 121.7 176.6)">14</text>
<text x="124.2" y="176.6" transform="rotate(-90 124.2 176.6)">13</text>
<text x="126.7" y="176.6" transform="rotate(-90 126.7 176.6)">12</text>
<text x="129.3" y="176.6" transform="rotate(-90 129.3 176.6)">11</text>
<text x="131.8" y="176.6" transform="rotate(-90 131.8 176.6)">10</text>
<text x="134.4" y="176" transform="rotate(-90 134.4 176)">9</text>
<text x="136.9" y="176" transform="rotate(-90 136.9 176)">8</text>
<text x="139.4" y="176" transform="rotate(-90 139.4 176)">7</text>
<text x="142" y="176" transform="rotate(-90 142 176)">6</text>
<text x="144.5" y="176" transform="rotate(-90 144.5 176)">5</text>
<text x="147.1" y="176" transform="rotate(-90 147.1 176)">4</text>
<text x="21.5" y="180.1">3</text>
<text x="21.5" y="182.6">4</text>
<text x="21.5" y="185.2">5</text>
<text x="36.8" y="180.1">3</text>
<text x="36.8" y="182.6">4</text>
<text x="36.8" y="185.2">5</text>
<text x="50.7" y="180.1">3</text>
<text x="50.7" y="182.6">4</text>
<text x="50.7" y="185.2">5</text>
<text x="66" y="180.1">3</text>
<text x="66" y="182.6">4</text>
<text x="66" y="185.2">5</text>
<text x="81.2" y="180.1">3</text>
<text x="81.2" y="182.6">4</text>
<text x="81.2" y="185.2">5</text>
<text x="96.4" y="180.1">3</text>
<text x="96.4" y="182.6">4</text>
<text x="96.4" y="185.2">5</text>
<text x="117.4" y="183.9">1</text>
<text x="150.4" y="183.9">2</text>
<text x="21.5" y="187.7">6</text>
<text x="21.5" y="190.2">7</text>
<text x="36.8" y="187.7">6</text>
<text x="36.8" y="190.2">7</text>
<text x="50.7" y="187.7">6</text>
<text x="50.7" y="190.2">7</text>
<text x="66" y="187.7">6</text>
<text x="66" y="190.2">7</text>
<text x="81.2" y="187.7">6</text>
<text x="81.2" y="190.2">7</text>
<text x="96.4" y="187.7">6</text>
<text x="96.4" y="190.2">7</text>
<text x="21.5" y="192.8">8</text>
<text x="36.8" y="192.8">8</text>
<text x="50.7" y="192.8">8</text>
<text x="66" y="192.8">8</text>
<text x="81.2" y="192.8">8</text>
<text x="96.4" y="192.8">8</text>
<text x="126.7" y="194.4" transform="rotate(-90 126.7 194.4)">15</text>
<text x="129.3" y="194.4" transform="rotate(-90 129.3 194.4)">16</text>
<text x="139.4" y="193.7" transform="rotate(-90 139.4 193.7)">3</text>
</g>
</svg>
